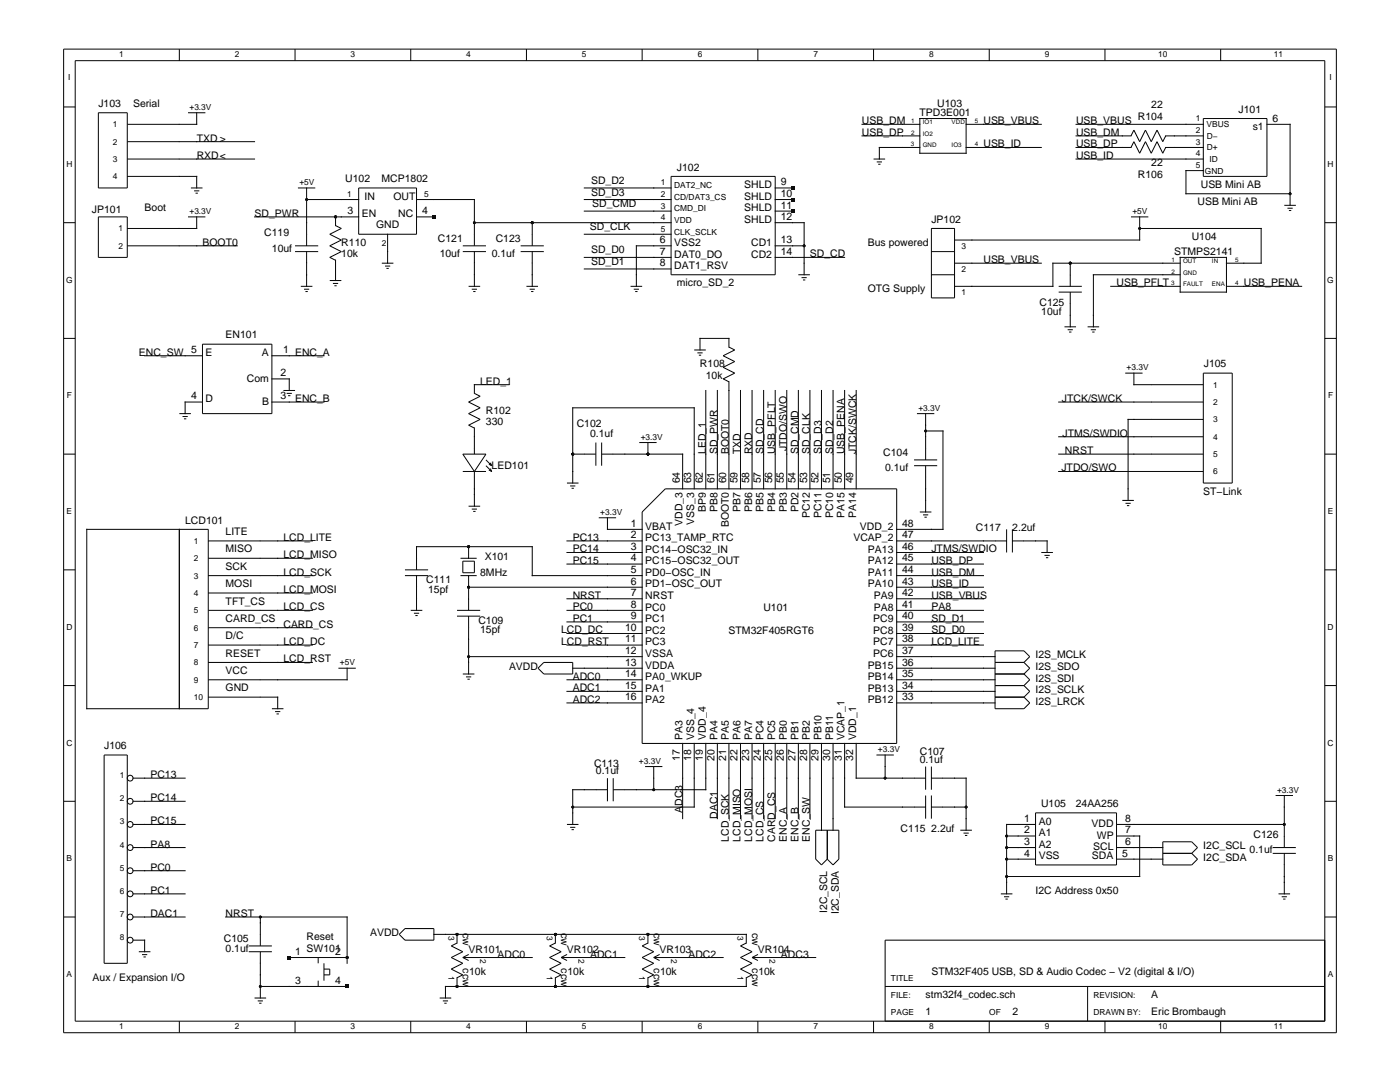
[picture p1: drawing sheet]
<svg xmlns="http://www.w3.org/2000/svg" width="279mm" height="216mm" viewBox="0 0 279 216" stroke-linecap="round" stroke-linejoin="round" font-family="sans-serif">
<g fill="none" stroke="#000" stroke-width=".2">
<path d="M12.7 9.8h254v196.3h-254zM15 12.1h249.4v191.7h-249.4zM35.8 9.8v2.3M58.9 9.8v2.3M82 9.8v2.3M105.1 9.8v2.3M128.2 9.8v2.3M151.2 9.8v2.3M174.3 9.8v2.3M197.4 9.8v2.3M220.5 9.8v2.3M243.6 9.8v2.3"/>
<path d="M12.7 21.3h2.3M19.6 22.5h5.8v15h-5.8zM25.4 28.3h25.4M25.4 31.7h25.4M25.4 35.2h13.9v2.3M37.5 22.5h3.5M38.1 37.5h2.3M38.7 38.1h1.1M39 38.5h.5M39.3 22.5v2.3h-13.9M59.5 37.5h3.4M61.2 39.8h10.4"/>
<path d="M61.2 37.5v11.6M71.6 37.5h11.5v9.2h-11.5zM83.1 39.8h11.6v9.3M116.6 37.5h17.3M116.6 39.8h17.3M133.9 35.2h20.8v19.6h-20.8zM154.7 37.5h3.5M154.7 39.8h3.5M172 24.8h11.6M172 27.1h11.6M174.3 31.7h2.3M175 32.3h1"/>
<path d="M175.3 32.8h.4M183.6 23.7h9.2v6.9h-9.2zM183.6 29.4h-8.1v2.3M192.8 24.8h15M192.8 29.4h15M214.7 24.8h25.4M214.7 27.1h11l.6-1.1 1.1 2.3 1.2-2.3 1.2 2.3 1.1-2.3 1.2 2.3 .5-1.2M214.7 29.4h11l.6-1.1 1.1 2.3 1.2-2.3 1.2 2.3 1.1-2.3 1.2 2.3 .5-1.2M214.7 31.7h25.4M232.6 27.1h7.5M232.6 29.4h7.5M240.1 34h-3.4v4.7h20.8"/>
<path d="M240.1 23.7h12.7v11.5h-12.7zM252.8 24.8h4.7v16.2M264.4 21.3h2.3M12.7 44.4h2.3M19.6 43.3h5.8v8.1h-5.8zM25.4 49.1h21.9M37.5 43.3h3.5M39.3 43.3v2.3h-13.9M50.8 43.3h20.8M58.9 49.1h4.6M58.9 50.2h4.6M60 57.1h2.3"/>
<path d="M60.7 57.7h1M61 58.2h.4M61.2 50.2v6.9M65.8 56h2.3M66.4 56.6h1.1M66.7 57h.5M67 43.3v1.7l1.1 .6-2.3 1.1 2.3 1.2-2.3 1.2 2.3 1.1-2.3 1.1 1.2 .6v4.1M76.2 52.5h2.3M76.8 53.1h1.1M77.1 53.6h.5M77.4 46.7v5.8M83.1 43.3h3.5"/>
<path d="M92.4 49.1h4.6M92.4 50.2h4.6M93.5 57.1h2.3M94.2 57.7h1M94.4 58.2h.5M94.7 44.4h39.2M94.7 50.2v6.9M103.9 49.1h4.6M103.9 50.2h4.6M105.1 57.1h2.3M105.7 57.7h1M106 58.2h.4"/>
<path d="M106.2 44.4v4.7M106.2 50.2v6.9M116.6 42.1h17.3M116.6 46.7h17.3M116.6 51.4h17.3M116.6 53.7h17.3M125.8 57.1h2.4M126.5 57.7h1M126.8 58.2h.4M133.9 49.1h-6.9v8M154.7 44.4h5.8v10.4M154.7 42.1h3.5"/>
<path d="M154.7 51.4h13.9M154.7 49.1h5.8M159.3 54.8h2.3M160 55.4h1M160.3 55.9h.4M185.9 45.6h4.6v13.8h-4.6zM185.9 54.8h4.6M185.9 50.2h4.6M190.5 52.5h17.3M211.3 57.1h4.6M211.3 58.3h4.6M213.6 52.5v4.6"/>
<path d="M213.6 58.3v6.9M221.7 57.1h13.8M225.7 43.3h3.5M227.4 45.6h24.3v6.9h-6.9M227.4 43.3v4.6h-36.9M235.5 51.4h9.3v6.9h-9.3zM235.5 52.5h-25.4v4.6h-19.6M235.5 54.8h-17.3v10.4M244.8 57.1h15M256.3 41h2.3M256.9 41.5h1.1M257.2 42h.5"/>
<path d="M264.4 44.4h2.3M12.7 67.5h2.3M28.9 71h11.5M40.4 68.7h13.9v13.8h-13.9zM54.3 71h10.4M54.3 75.6h3.4v2.3M56.6 77.9h2.3M57.2 78.5h1M57.5 79h.5M101.6 76.8h-6.9v1.7l1.1 .6-2.3 1.1 2.3 1.2-2.3 1.1 2.3 1.2-2.3 1.1M138.5 69.8h2.4M139.2 70.4h1"/>
<path d="M139.5 70.9h.4M139.7 69.8v-2.3h5.8v1.8l1.1 .5-2.3 1.2 2.3 1.1-2.3 1.2 2.3 1.2-2.3 1.1 1.2 .6M140.9 77.9v19.6M143.2 77.9v19.6M145.5 76.2v21.3M147.8 77.9v19.6M150.1 77.9v19.6M152.4 77.9v19.6M154.7 77.9v19.6M157 77.9v19.6M159.3 77.9v19.6M161.6 77.9v19.6"/>
<path d="M163.9 77.9v19.6M166.3 77.9v19.6M168.6 77.9v19.6M170.9 77.9v19.6M212.4 65.2h2.3M213.1 65.8h1M213.4 66.3h.4M217.1 65.2h2.3M217.7 65.8h1M218 66.3h.4M224.6 74.5h3.4M226.3 74.5v2.3h13.8"/>
<path d="M240.1 74.5h5.8v21.9h-5.8zM264.4 67.5h2.3M12.7 90.6h2.3M35.8 82.5h2.3M36.4 83.1h1.1M36.7 83.6h.5M40.4 80.2h-3.5v2.3M54.3 80.2h10.4M92.4 90.6h4.6l-2.3 3.5zM92.4 94.1h4.6M93.5 84.8l1.2 .6v5.2M94.7 94.1v6.9"/>
<path d="M97 91.8l1.1 1.1M97 92.9l1.1 1.2M97.6 93.8l.5 .3M97.6 92.6l.5 .3M97.8 93.5l.3 .6M97.8 92.3l.3 .6M113.1 96.4h2.4M113.8 97h1M114.1 97.4h.4M114.3 90.6h4.6M114.3 96.4v-15h24.2v16.1M118.9 88.3v4.6"/>
<path d="M120.1 90.6h16.1v6.9M120.1 88.3v4.6M127.6 88.3h3.4M129.3 88.3v2.3M132.8 97.5h46.2v50.8h-50.8v-46.1zM182.4 91.8h4.6M182.4 92.9h4.6M183 82.5h3.5M184.7 82.5v9.3M184.7 92.9v9.3M184.7 86h3.5v19.6h-9.2M211.3 90.6h28.8"/>
<path d="M211.3 94.1h28.8M211.3 87.2h28.8M211.3 80.2h28.8M224 99.9h2.3M240.1 83.7h-15v16.2M264.4 90.6h2.3M12.7 113.7h2.3M17.3 105.6h24.3v35.8h-24.3zM35.8 105.6v35.8M41.6 114.9h20.7M41.6 111.4h20.7M41.6 107.9h20.7"/>
<path d="M41.6 118.3h20.7M80.8 113.7h4.6M80.8 114.9h4.6M83.1 113.7v-4.6h23.1v5.8h22M83.1 114.9v6.9M91.9 114.9h3.2M91.9 111.4h3.2M92.4 112h2.3v2.3h-2.3zM93.5 109.1v2.3M93.5 114.9v6.9M93.5 117.2h34.7M93.5 101h2.3"/>
<path d="M94.2 101.6h1M94.4 102h.5M113.1 119.5h15.1M113.1 107.9h15.1M113.1 112.6h15.1M113.1 110.2h15.1M119.5 103.3h3.5M121.2 103.3v2.3h7M179 114.9h17.3M179 117.2h17.3M179 119.5h17.3M179 107.9h21.9"/>
<path d="M179 112.6h17.3M179 110.2h17.3M183.6 102.2h2.3M184.2 102.7h1M184.5 103.2h.5M200.9 105.6v4.6M202 107.9h7v2.3M202 105.6v4.6M207.8 110.2h2.3M208.5 110.8h1M208.7 111.3h.5M224.6 100.4h1.1"/>
<path d="M224.9 100.9h.5M264.4 113.7h2.3M12.7 136.8h2.3M41.6 121.8h20.7M41.6 128.7h20.7M41.6 125.3h20.7M41.6 132.2h20.7M41.6 139.1h13.8v2.3M67.5 133.3h3.5M69.3 133.3v2.3h-27.7M82 121.8h2.3M82.6 122.4h1"/>
<path d="M82.9 122.8h.5M91.2 122.9h4.6M91.2 121.8h4.6M92.4 134.5h2.3M93 135.1h1M93.3 135.5h.4M93.5 122.9v11.6M93.5 131h34.7M107.4 133.3l1.1-1.1h5.8v2.3h-5.8zM113.1 121.8h15.1M113.1 138h15.1M113.1 135.6h15.1"/>
<path d="M113.1 128.7h15.1M113.1 124.1h15.1M113.1 126.4h15.1M114.3 133.3h13.9M179 121.8h17.3M179 133.3h19.6M179 138h19.6M179 131h19.6M179 135.6h19.6M179 128.7h17.3M179 124.1h17.3M179 126.4h17.3"/>
<path d="M198.6 136.8h5.8M198.6 134.5h5.8M198.6 132.2h5.8M198.6 139.1h5.8M204.4 132.2l1.1-1.2-1.1-1.1h-5.8v11.5h5.8l1.1-1.1-1.1-1.2M204.4 136.8l1.1 1.2-1.1 1.1M204.4 132.2l1.1 1.1-1.1 1.2M204.4 134.5l1.1 1.1-1.1 1.2M264.4 136.8h2.3M12.7 159.9h2.3M20.8 150.7h4.6v41.5h-4.6zM26.6 159.9h10.3"/>
<path d="M26.6 155.3h10.3M54.3 141.4h2.3M54.9 142h1M55.2 142.5h.4M113.1 140.3h15.1M121.2 157.6h-6.9v6.9M121.2 155.3v4.6M122.4 155.3v4.6M128.7 153h3.5M130.5 153v4.6M136.2 148.3v15.1M138.5 148.3v12.7h-24.2"/>
<path d="M140.9 148.3v9.3h-18.5M143.2 148.3v15.1M145.5 148.3v15.1M147.8 148.3v15.1M150.1 148.3v15.1M152.4 148.3v15.1M154.7 148.3v15.1M157 148.3v15.1M159.3 148.3v15.1M161.6 148.3v15.1M163.9 148.3v17.4M166.3 148.3v17.4"/>
<path d="M168.6 148.3v12.7h16.1M170.9 148.3v7h13.8M174.9 150.7h3.5M176.6 150.7v4.6M179 140.3h19.6M184.7 153v4.6M184.7 158.7v4.7M185.9 155.3h6.9v10.4M185.9 153v4.6M185.9 158.7v4.7M254.6 158.7h3.4M256.3 158.7v10.4"/>
<path d="M264.4 159.9h2.3M26.6 164.5h10.3M26.6 173.7h10.3M26.6 178.4h10.3M26.6 169.1h10.3M113.1 164.5h2.4M113.8 165.1h1M114.1 165.5h.4M162.8 165.7h4.6v5.7l-1.1 1.2-1.2-1.2-1.2 1.2-1.1-1.2zM165.1 165.7v5.7M185.9 161h6.9M191.7 165.7h2.3"/>
<path d="M192.3 166.2h1M192.6 166.7h.4M199.7 178.4h2.3M200.4 178.9h1M200.7 179.4h.4M200.9 166.8h5.8M200.9 169.1h5.8M200.9 171.4h5.8M206.7 164.5h-5.8v13.9M206.7 162.2h16.1v10.4h-16.1zM222.8 164.5h33.5M222.8 166.8h4.6v8.1h-26.5"/>
<path d="M222.8 169.1h9.3M222.8 171.4h9.3M232.1 168h5.7l1.2 1.1-1.2 1.2 1.2 1.1-1.2 1.2h-5.7zM232.1 170.3h5.7M254 169.1h4.6M254 170.3h4.6M255.2 178.4h2.3M255.8 178.9h1M256.1 179.4h.4M256.3 170.3v8.1M12.7 183h2.3M26.6 187.6h2.3v2.3"/>
<path d="M26.6 183h10.3M27.7 189.9h2.3M28.3 190.5h1.1M28.6 190.9h.5M45 183h24.3v9.2M49.6 189.9h4.7M49.6 188.8h4.7M50.8 199.1h2.3M51.4 199.7h1.1M52 196.8h17.3M52 183v5.8M52 189.9v9.2"/>
<path d="M57.7 191.1h11.6M63.5 191.1v1.1M63.5 195.7v1.1M64.7 192.2v3.5M64.7 193.4h1.1v1.1h-1.1M79.7 186.4l1.1-1.1h5.8v2.3h-5.8zM86.6 186.4h62.3v1.8l-1.1 .6 2.3 1.1-2.3 1.2 2.3 1.1-2.3 1.2 2.3 1.1-1.2 .6v1.7h-60v2.3M87.7 199.1h2.4M88.4 199.7h1M91.2 186.4v1.8l-1.1 .6 2.3 1.1-2.3 1.2 2.3 1.1-2.3 1.2 2.3 1.1-1.2 .6v1.7M92.4 191.1h13.8M92.4 191.1l1.1 .6"/>
<path d="M93.5 190.4l-1.1 .6M110.8 186.4v1.8l-1.1 .6 2.3 1.1-2.3 1.2 2.3 1.1-2.3 1.2 2.3 1.1-1.2 .6v1.7M112 191.1h12.7M112 191.1l1.2 .6M113.2 190.4l-1.2 .6M129.3 186.4v1.8l-1.1 .6 2.3 1.1-2.3 1.2 2.3 1.1-2.3 1.2 2.3 1.1-1.2 .6v1.7M130.5 191.1h13.8M130.5 191.1l1.1 .6M131.6 190.4l-1.1 .6M150.1 191.1h12.7M150.1 191.1l1.2 .6M151.3 190.4l-1.2 .6"/>
<path d="M176.6 196.8h87.8M217.1 196.8v7M264.4 187.6h-87.8v16.2M264.4 183h2.3M35.8 203.8v2.3M51.7 200.2h.5M58.9 203.8v2.3M82 203.8v2.3M88.7 200.2h.4M105.1 203.8v2.3M128.2 203.8v2.3M151.2 203.8v2.3"/>
<path d="M174.3 203.8v2.3M197.4 203.8v2.3M220.5 203.8v2.3M243.6 203.8v2.3"/>
<circle cx="26" cy="155.3" r=".58"/>
<circle cx="26" cy="159.9" r=".58"/>
<circle cx="26" cy="178.4" r=".58"/>
<circle cx="26" cy="173.7" r=".58"/>
<circle cx="26" cy="169.1" r=".58"/>
<circle cx="26" cy="164.5" r=".58"/>
<circle cx="26" cy="183" r=".58"/>
<circle cx="26" cy="187.6" r=".58"/>
</g>
<g fill="#000">
<path d="M157.8 37.2h.7v.7h-.7zM157.8 39.5h.7v.7h-.7zM86.2 42.9h.7v.7h-.7zM157.8 41.8h.7v.7h-.7zM57.4 190.7h.7v.7h-.7zM68.9 196.5h.7v.7h-.7z"/>
<circle cx="61.2" cy="39.8" r=".29"/>
<circle cx="257.5" cy="38.7" r=".29"/>
<circle cx="67" cy="43.3" r=".29"/>
<circle cx="94.7" cy="44.4" r=".29"/>
<circle cx="106.2" cy="44.4" r=".29"/>
<circle cx="160.5" cy="49.1" r=".29"/>
<circle cx="213.6" cy="52.5" r=".29"/>
<circle cx="227.4" cy="45.6" r=".29"/>
<circle cx="114.3" cy="90.6" r=".29"/>
<circle cx="129.3" cy="90.6" r=".29"/>
<circle cx="184.7" cy="86" r=".29"/>
<circle cx="93.5" cy="117.2" r=".29"/>
<circle cx="93.5" cy="109.1" r=".29"/>
<circle cx="93.5" cy="131" r=".29"/>
<circle cx="130.5" cy="157.6" r=".29"/>
<circle cx="176.6" cy="155.3" r=".29"/>
<circle cx="114.3" cy="161" r=".29"/>
<circle cx="192.8" cy="161" r=".29"/>
<circle cx="200.9" cy="171.4" r=".29"/>
<circle cx="200.9" cy="174.9" r=".29"/>
<circle cx="200.9" cy="166.8" r=".29"/>
<circle cx="200.9" cy="169.1" r=".29"/>
<circle cx="256.3" cy="164.5" r=".29"/>
<circle cx="52" cy="183" r=".29"/>
<circle cx="52" cy="196.8" r=".29"/>
<circle cx="69.3" cy="191.1" r=".29"/>
<circle cx="91.2" cy="196.8" r=".29"/>
<circle cx="91.2" cy="186.4" r=".29"/>
<circle cx="110.8" cy="196.8" r=".29"/>
<circle cx="110.8" cy="186.4" r=".29"/>
<circle cx="129.3" cy="196.8" r=".29"/>
<circle cx="129.3" cy="186.4" r=".29"/>
</g>
<g font-size="2.1">
<text x="19.6" y="21.3">J103</text>
<text x="26.6" y="21.3">Serial</text>
<text x="183.5" y="23.1">TPD3E001</text>
<text x="187" y="21.3">U103</text>
<text x="227.1" y="24">R104</text>
<text x="229.7" y="21.6">22</text>
<text x="247.2" y="22.5">J101</text>
<text x="39.3" y="28.3">TXD &gt;</text>
<text x="172" y="24.8">USB_DM</text>
<text x="172" y="27.1">USB_DP</text>
<text x="196.3" y="24.8">USB_VBUS</text>
<text x="196.3" y="29.4">USB_ID</text>
<text x="214.7" y="24.8">USB_VBUS</text>
<text x="214.7" y="27.1">USB_DM</text>
<text x="214.7" y="29.4">USB_DP</text>
<text x="250" y="26">s1</text>
<text x="253.9" y="24.3">6</text>
<text x="39.3" y="31.7">RXD&lt;</text>
<text x="135.1" y="34">J102</text>
<text x="214.7" y="31.7">USB_ID</text>
<text x="227.1" y="35.5">R106</text>
<text x="229.7" y="33.2">22</text>
<text x="68.9" y="36.4">U102</text>
<text x="72.7" y="39.8">IN</text>
<text x="76.1" y="36.4">MCP1802</text>
<text x="78.5" y="39.8">OUT</text>
<text x="118" y="39">SD_D3</text>
<text x="118" y="36.7">SD_D2</text>
<text x="118.2" y="41.3">SD_CMD</text>
<text x="148.5" y="37.6">SHLD</text>
<text x="148.5" y="39.9">SHLD</text>
<text x="155.8" y="37">9</text>
<text x="155.8" y="39.3">10</text>
<text x="155.8" y="41.6">11</text>
<text x="239" y="41">USB Mini AB</text>
<text x="239.6" y="37.5">USB Mini AB</text>
<text x="18.3" y="42.5">JP101</text>
<text x="28.9" y="42.1">Boot</text>
<text x="50.8" y="43.3">SD_PWR</text>
<text x="52.7" y="47.1">C119</text>
<text x="69.3" y="42.8">3</text>
<text x="72.2" y="43.3">EN</text>
<text x="75" y="45.6">GND</text>
<text x="79.5" y="43.3">NC</text>
<text x="84.2" y="42.8">4</text>
<text x="117.7" y="46">SD_CLK</text>
<text x="148.5" y="42.2">SHLD</text>
<text x="148.5" y="44.5">SHLD</text>
<text x="155.8" y="43.9">12</text>
<text x="185.9" y="44.4">JP102</text>
<text x="237.8" y="47.9">U104</text>
<text x="40.4" y="49.1">BOOT0</text>
<text x="54.3" y="50.2">10uf</text>
<text x="68.1" y="51.4">10k</text>
<text x="68.1" y="49.1">R110</text>
<text x="87.4" y="48.3">C121</text>
<text x="87.7" y="51.4">10uf</text>
<text x="98.1" y="51.4">0.1uf</text>
<text x="98.9" y="48.3">C123</text>
<text x="118" y="50.6">SD_D0</text>
<text x="118" y="52.9">SD_D1</text>
<text x="131.7" y="48.5">6</text>
<text x="131.7" y="50.8">7</text>
<text x="131.7" y="53.2">8</text>
<text x="134.6" y="49.1">VSS2</text>
<text x="134.6" y="51.4">DAT0_DO</text>
<text x="134.6" y="53.7">DAT1_RSV</text>
<text x="149.9" y="49.1">CD1</text>
<text x="149.9" y="51.4">CD2</text>
<text x="155.8" y="48.5">13</text>
<text x="155.8" y="50.8">14</text>
<text x="161.6" y="51.4">SD_CD</text>
<text x="173.2" y="49.1">Bus powered</text>
<text x="196.3" y="52.5">USB_VBUS</text>
<text x="234.3" y="50.8">STMPS2141</text>
<text x="135.1" y="57.1">micro_SD_2</text>
<text x="173.2" y="58.3">OTG Supply</text>
<text x="222.8" y="57.1">USB_PFLT</text>
<text x="248.2" y="57.1">USB_PENA</text>
<text x="207.5" y="61">C125</text>
<text x="207.8" y="62.9">10uf</text>
<text x="27.7" y="71">ENC_SW</text>
<text x="38.2" y="70.5">5</text>
<text x="41" y="71">E</text>
<text x="45" y="67.5">EN101</text>
<text x="52.2" y="71">A</text>
<text x="56.5" y="70.5">1 ENC_A</text>
<text x="49.3" y="76.2">Com</text>
<text x="56" y="75">2</text>
<text x="95.8" y="76.8">LED_1</text>
<text x="139.7" y="73.3">R108</text>
<text x="140.9" y="75.6">10k</text>
<text x="240.2" y="73.3">J105</text>
<text x="38.2" y="79.7">4</text>
<text x="41" y="80.3">D</text>
<text x="52.3" y="80.8">B</text>
<text x="56" y="79.6">3</text>
<text x="58.9" y="80.2">ENC_B</text>
<text x="97" y="82.5">R102</text>
<text x="211.9" y="80.2">JTCK/SWCK</text>
<text x="97" y="84.8">330</text>
<text x="115.1" y="85.2">C102</text>
<text x="117.8" y="87.2">0.1uf</text>
<text x="212" y="87.2">JTMS/SWDIO</text>
<text x="98.1" y="93.5">LED101</text>
<text x="140.9" y="90.6" transform="rotate(-90 140.9 90.6)">LED_1</text>
<text x="143.2" y="90.6" transform="rotate(-90 143.2 90.6)">SD_PWR</text>
<text x="145.5" y="90.6" transform="rotate(-90 145.5 90.6)">BOOT0</text>
<text x="147.8" y="90.6" transform="rotate(-90 147.8 90.6)">TXD</text>
<text x="150.1" y="90.6" transform="rotate(-90 150.1 90.6)">RXD</text>
<text x="152.4" y="90.6" transform="rotate(-90 152.4 90.6)">SD_CD</text>
<text x="154.7" y="90.6" transform="rotate(-90 154.7 90.6)">USB_PFLT</text>
<text x="157" y="90.1" transform="rotate(-90 157 90.1)">JTDO/SWO</text>
<text x="159.3" y="90.6" transform="rotate(-90 159.3 90.6)">SD_CMD</text>
<text x="161.6" y="90.6" transform="rotate(-90 161.6 90.6)">SD_CLK</text>
<text x="163.9" y="90.6" transform="rotate(-90 163.9 90.6)">SD_D3</text>
<text x="166.3" y="90.6" transform="rotate(-90 166.3 90.6)">SD_D2</text>
<text x="168.6" y="90.6" transform="rotate(-90 168.6 90.6)">USB_PENA</text>
<text x="170.9" y="90.6" transform="rotate(-90 170.9 90.6)">JTCK/SWCK</text>
<text x="176.3" y="91">C104</text>
<text x="176.6" y="94.1">0.1uf</text>
<text x="211.8" y="94.1">JTDO/SWO</text>
<text x="212.5" y="90.6">NRST</text>
<text x="135.7" y="96.4" transform="rotate(-90 135.7 96.4)">64</text>
<text x="138" y="96.4" transform="rotate(-90 138 96.4)">63</text>
<text x="140.3" y="96.4" transform="rotate(-90 140.3 96.4)">62</text>
<text x="142.6" y="96.4" transform="rotate(-90 142.6 96.4)">61</text>
<text x="144.9" y="96.4" transform="rotate(-90 144.9 96.4)">60</text>
<text x="147.2" y="96.4" transform="rotate(-90 147.2 96.4)">59</text>
<text x="149.5" y="96.4" transform="rotate(-90 149.5 96.4)">58</text>
<text x="151.8" y="96.4" transform="rotate(-90 151.8 96.4)">57</text>
<text x="154.1" y="96.4" transform="rotate(-90 154.1 96.4)">56</text>
<text x="156.4" y="96.4" transform="rotate(-90 156.4 96.4)">55</text>
<text x="158.7" y="96.4" transform="rotate(-90 158.7 96.4)">54</text>
<text x="161.1" y="96.4" transform="rotate(-90 161.1 96.4)">53</text>
<text x="163.4" y="96.4" transform="rotate(-90 163.4 96.4)">52</text>
<text x="165.7" y="96.4" transform="rotate(-90 165.7 96.4)">51</text>
<text x="168" y="96.4" transform="rotate(-90 168 96.4)">50</text>
<text x="170.3" y="96.4" transform="rotate(-90 170.3 96.4)">49</text>
<text x="240.1" y="98.7">ST−Link</text>
<text x="36.9" y="104.5">LCD101</text>
<text x="45" y="106.8">LITE</text>
<text x="56.6" y="107.9">LCD_LITE</text>
<text x="114.3" y="107.9">PC13</text>
<text x="125.9" y="105.1">1</text>
<text x="125.9" y="107.4">2</text>
<text x="128.8" y="105.7">VBAT</text>
<text x="128.8" y="108">PC13_TAMP_RTC</text>
<text x="136.2" y="104.9" transform="rotate(-90 136.2 104.9)">VDD_3</text>
<text x="138.5" y="104.7" transform="rotate(-90 138.5 104.7)">VSS_3</text>
<text x="140.9" y="102.1" transform="rotate(-90 140.9 102.1)">BP9</text>
<text x="143.2" y="102.1" transform="rotate(-90 143.2 102.1)">PB8</text>
<text x="145.5" y="105.2" transform="rotate(-90 145.5 105.2)">BOOT0</text>
<text x="147.8" y="102.1" transform="rotate(-90 147.8 102.1)">PB7</text>
<text x="150.1" y="102.1" transform="rotate(-90 150.1 102.1)">PB6</text>
<text x="152.4" y="102.1" transform="rotate(-90 152.4 102.1)">PB5</text>
<text x="154.7" y="102.1" transform="rotate(-90 154.7 102.1)">PB4</text>
<text x="157" y="102.1" transform="rotate(-90 157 102.1)">PB3</text>
<text x="159.3" y="102.2" transform="rotate(-90 159.3 102.2)">PD2</text>
<text x="161.6" y="103.4" transform="rotate(-90 161.6 103.4)">PC12</text>
<text x="163.9" y="103.4" transform="rotate(-90 163.9 103.4)">PC11</text>
<text x="166.3" y="103.4" transform="rotate(-90 166.3 103.4)">PC10</text>
<text x="168.6" y="103.3" transform="rotate(-90 168.6 103.3)">PA15</text>
<text x="170.3" y="108">VCAP_2</text>
<text x="170.9" y="103.3" transform="rotate(-90 170.9 103.3)">PA14</text>
<text x="171.6" y="105.7">VDD_2</text>
<text x="180.1" y="105.1">48</text>
<text x="180.1" y="107.4">47</text>
<text x="194.8" y="106">C117</text>
<text x="202" y="106">2.2uf</text>
<text x="45" y="110.2">MISO</text>
<text x="45" y="113.7">SCK</text>
<text x="56.6" y="111.4">LCD_MISO</text>
<text x="96.7" y="111.7">X101</text>
<text x="114.3" y="112.6">PC15</text>
<text x="114.3" y="110.2">PC14</text>
<text x="125.9" y="109.7">3</text>
<text x="125.9" y="112">4</text>
<text x="128.8" y="110.3">PC14−OSC32_IN</text>
<text x="128.8" y="112.6">PC15−OSC32_OUT</text>
<text x="173.2" y="112.6">PA12</text>
<text x="173.2" y="110.3">PA13</text>
<text x="180.1" y="112">45</text>
<text x="180.1" y="109.7">46</text>
<text x="185.9" y="112.6">USB_DP</text>
<text x="185.9" y="110.2">JTMS/SWDIO</text>
<text x="45" y="117.2">MOSI</text>
<text x="56.6" y="114.9">LCD_SCK</text>
<text x="56.6" y="118.3">LCD_MOSI</text>
<text x="85.1" y="116.4">C111</text>
<text x="85.4" y="118.3">15pf</text>
<text x="95.8" y="114.9">8MHz</text>
<text x="114.3" y="119.5">NRST</text>
<text x="125.9" y="114.3">5</text>
<text x="125.9" y="116.7">6</text>
<text x="125.9" y="119">7</text>
<text x="128.8" y="114.9">PD0−OSC_IN</text>
<text x="128.8" y="117.2">PD1−OSC_OUT</text>
<text x="128.8" y="119.5">NRST</text>
<text x="173.2" y="117.2">PA10</text>
<text x="173.2" y="114.9">PA11</text>
<text x="174.4" y="119.5">PA9</text>
<text x="180.1" y="119">42</text>
<text x="180.1" y="116.7">43</text>
<text x="180.1" y="114.3">44</text>
<text x="185.9" y="114.9">USB_DM</text>
<text x="185.9" y="119.5">USB_VBUS</text>
<text x="185.9" y="117.2">USB_ID</text>
<text x="45" y="120.6">TFT_CS</text>
<text x="45" y="124.1">CARD_CS</text>
<text x="56.6" y="121.8">LCD_CS</text>
<text x="56.6" y="125.3">CARD_CS</text>
<text x="95.5" y="124.5">C109</text>
<text x="114.3" y="121.8">PC0</text>
<text x="114.3" y="124.1">PC1</text>
<text x="124.7" y="125.9">10</text>
<text x="125.9" y="121.3">8</text>
<text x="125.9" y="123.6">9</text>
<text x="128.8" y="121.8">PC0</text>
<text x="128.8" y="124.2">PC1</text>
<text x="152.3" y="121.8">U101</text>
<text x="174.3" y="124.2">PC9</text>
<text x="174.4" y="121.8">PA8</text>
<text x="180.1" y="121.3">41</text>
<text x="180.1" y="125.9">39</text>
<text x="180.1" y="123.6">40</text>
<text x="185.9" y="124.1">SD_D1</text>
<text x="185.9" y="121.8">PA8</text>
<text x="45" y="127.6">D/C</text>
<text x="45" y="131">RESET</text>
<text x="56.6" y="128.7">LCD_DC</text>
<text x="95.8" y="126.4">15pf</text>
<text x="112" y="126.4">LCD_DC</text>
<text x="112" y="128.7">LCD_RST</text>
<text x="124.7" y="128.2">11</text>
<text x="124.7" y="130.5">12</text>
<text x="128.8" y="128.8">PC3</text>
<text x="128.8" y="131.1">VSSA</text>
<text x="128.8" y="126.5">PC2</text>
<text x="145.4" y="126.5">STM32F405RGT6</text>
<text x="174.3" y="126.5">PC8</text>
<text x="174.3" y="131.1">PC6</text>
<text x="174.3" y="128.8">PC7</text>
<text x="180.1" y="130.5">37</text>
<text x="180.1" y="128.2">38</text>
<text x="185.9" y="126.4">SD_D0</text>
<text x="185.9" y="128.7">LCD_LITE</text>
<text x="206.7" y="131.4">I2S_MCLK</text>
<text x="45" y="134.5">VCC</text>
<text x="45" y="138">GND</text>
<text x="56.6" y="132.2">LCD_RST</text>
<text x="101.6" y="133.7">AVDD</text>
<text x="114.3" y="135.6">ADC0</text>
<text x="114.3" y="138">ADC1</text>
<text x="124.7" y="132.8">13</text>
<text x="124.7" y="135.1">14</text>
<text x="124.7" y="137.4">15</text>
<text x="128.8" y="133.4">VDDA</text>
<text x="128.8" y="135.7">PA0_WKUP</text>
<text x="173.2" y="135.7">PB14</text>
<text x="173.2" y="133.4">PB15</text>
<text x="180.1" y="137.4">34</text>
<text x="180.1" y="135.1">35</text>
<text x="180.1" y="132.8">36</text>
<text x="206.7" y="133.7">I2S_SDO</text>
<text x="206.7" y="136">I2S_SDI</text>
<text x="114.3" y="140.3">ADC2</text>
<text x="124.7" y="139.7">16</text>
<text x="128.8" y="138">PA1</text>
<text x="128.8" y="140.3">PA2</text>
<text x="173.2" y="140.3">PB12</text>
<text x="173.2" y="138">PB13</text>
<text x="180.1" y="139.7">33</text>
<text x="206.7" y="138.3">I2S_SCLK</text>
<text x="206.7" y="140.6">I2S_LRCK</text>
<text x="20.8" y="149.5">J106</text>
<text x="136.2" y="147.7" transform="rotate(-90 136.2 147.7)">PA3</text>
<text x="138.5" y="147.7" transform="rotate(-90 138.5 147.7)">VSS_4</text>
<text x="140.9" y="147.7" transform="rotate(-90 140.9 147.7)">VDD_4</text>
<text x="143.2" y="147.7" transform="rotate(-90 143.2 147.7)">PA4</text>
<text x="145.5" y="147.7" transform="rotate(-90 145.5 147.7)">PA5</text>
<text x="147.8" y="147.7" transform="rotate(-90 147.8 147.7)">PA6</text>
<text x="150.1" y="147.7" transform="rotate(-90 150.1 147.7)">PA7</text>
<text x="152.4" y="147.7" transform="rotate(-90 152.4 147.7)">PC4</text>
<text x="154.7" y="147.7" transform="rotate(-90 154.7 147.7)">PC5</text>
<text x="157" y="147.7" transform="rotate(-90 157 147.7)">PB0</text>
<text x="159.3" y="147.7" transform="rotate(-90 159.3 147.7)">PB1</text>
<text x="161.6" y="147.7" transform="rotate(-90 161.6 147.7)">PB2</text>
<text x="163.9" y="147.7" transform="rotate(-90 163.9 147.7)">PB10</text>
<text x="166.3" y="147.7" transform="rotate(-90 166.3 147.7)">PB11</text>
<text x="168.6" y="147.7" transform="rotate(-90 168.6 147.7)">VCAP_1</text>
<text x="170.9" y="147.7" transform="rotate(-90 170.9 147.7)">VDD_1</text>
<text x="30" y="155.3">PC13</text>
<text x="118.6" y="153">C113</text>
<text x="118.9" y="154.5">0.1uf</text>
<text x="135.7" y="151.8" transform="rotate(-90 135.7 151.8)">17</text>
<text x="138" y="151.8" transform="rotate(-90 138 151.8)">18</text>
<text x="140.3" y="151.8" transform="rotate(-90 140.3 151.8)">19</text>
<text x="142.6" y="151.8" transform="rotate(-90 142.6 151.8)">20</text>
<text x="144.9" y="151.8" transform="rotate(-90 144.9 151.8)">21</text>
<text x="147.2" y="151.8" transform="rotate(-90 147.2 151.8)">22</text>
<text x="149.5" y="151.8" transform="rotate(-90 149.5 151.8)">23</text>
<text x="151.8" y="151.8" transform="rotate(-90 151.8 151.8)">24</text>
<text x="154.1" y="151.8" transform="rotate(-90 154.1 151.8)">25</text>
<text x="156.4" y="151.8" transform="rotate(-90 156.4 151.8)">26</text>
<text x="158.7" y="151.8" transform="rotate(-90 158.7 151.8)">27</text>
<text x="161.1" y="151.8" transform="rotate(-90 161.1 151.8)">28</text>
<text x="163.4" y="151.8" transform="rotate(-90 163.4 151.8)">29</text>
<text x="165.7" y="151.8" transform="rotate(-90 165.7 151.8)">30</text>
<text x="168" y="151.8" transform="rotate(-90 168 151.8)">31</text>
<text x="170.3" y="151.8" transform="rotate(-90 170.3 151.8)">32</text>
<text x="183.6" y="152.2">0.1uf</text>
<text x="183.6" y="150.7">C107</text>
<text x="30" y="159.9">PC14</text>
<text x="207.8" y="161">U105</text>
<text x="214.7" y="161">24AA256</text>
<text x="30" y="164.5">PC15</text>
<text x="136.2" y="162.2" transform="rotate(-90 136.2 162.2)">ADC3</text>
<text x="143.2" y="163.4" transform="rotate(-90 143.2 163.4)">DAC1</text>
<text x="145.5" y="168" transform="rotate(-90 145.5 168)">LCD_SCK</text>
<text x="147.8" y="168" transform="rotate(-90 147.8 168)">LCD_MISO</text>
<text x="150.1" y="168" transform="rotate(-90 150.1 168)">LCD_MOSI</text>
<text x="152.4" y="168" transform="rotate(-90 152.4 168)">LCD_CS</text>
<text x="154.7" y="168" transform="rotate(-90 154.7 168)">CARD_CS</text>
<text x="157" y="168" transform="rotate(-90 157 168)">ENC_A</text>
<text x="159.3" y="168" transform="rotate(-90 159.3 168)">ENC_B</text>
<text x="161.6" y="168" transform="rotate(-90 161.6 168)">ENC_SW</text>
<text x="179.7" y="166">C115</text>
<text x="185.9" y="166">2.2uf</text>
<text x="204.4" y="164">1</text>
<text x="204.4" y="166.3">2</text>
<text x="207.3" y="164.6">A0</text>
<text x="207.3" y="166.9">A1</text>
<text x="217.8" y="165.1">VDD</text>
<text x="218.9" y="167.4">WP</text>
<text x="224.6" y="163.9">8</text>
<text x="224.6" y="166.2">7</text>
<text x="250.2" y="167.2">C126</text>
<text x="30" y="173.7">PC0</text>
<text x="30" y="169.1">PA8</text>
<text x="204.4" y="168.6">3</text>
<text x="204.4" y="170.9">4</text>
<text x="207.3" y="169.2">A2</text>
<text x="207.3" y="171.5">VSS</text>
<text x="217.9" y="171.5">SDA</text>
<text x="218.2" y="169.7">SCL</text>
<text x="223.9" y="170.9">5</text>
<text x="224.6" y="168.5">6</text>
<text x="240.1" y="169.5">I2C_SCL</text>
<text x="240.1" y="171.8">I2C_SDA</text>
<text x="249.4" y="170.3">0.1uf</text>
<text x="30" y="178.4">PC1</text>
<text x="206.7" y="178.4">I2C Address 0x50</text>
<text x="30" y="183">DAC1</text>
<text x="45" y="183">NRST</text>
<text x="165.1" y="182.2" transform="rotate(-90 165.1 182.2)">I2C_SCL</text>
<text x="167.4" y="182.4" transform="rotate(-90 167.4 182.4)">I2C_SDA</text>
<text x="44.7" y="188">C105</text>
<text x="45" y="189.9">0.1uf</text>
<text x="58.9" y="190.5">1</text>
<text x="61.2" y="189.9">SW101</text>
<text x="61.2" y="187.6">Reset</text>
<text x="66.9" y="190.5">2</text>
<text x="73.9" y="186.8">AVDD</text>
<text x="92.4" y="186.2" transform="rotate(90 92.4 186.2)">cw</text>
<text x="93.5" y="190.2">VR101</text>
<text x="99.3" y="191.1">ADC0</text>
<text x="112" y="186.2" transform="rotate(90 112 186.2)">cw</text>
<text x="113.1" y="190.2">VR102</text>
<text x="117.8" y="191.1">ADC1</text>
<text x="130.5" y="186.2" transform="rotate(90 130.5 186.2)">cw</text>
<text x="131.6" y="190.2">VR103</text>
<text x="137.4" y="191.1">ADC2</text>
<text x="150.1" y="186.2" transform="rotate(90 150.1 186.2)">cw</text>
<text x="151.2" y="190.2">VR104</text>
<text x="155.9" y="191.1">ADC3</text>
<text x="18.5" y="195.7">Aux / Expansion I/O</text>
<text x="58.9" y="196.3">3</text>
<text x="66.9" y="196.3">4</text>
<text x="92.4" y="193.2" transform="rotate(90 92.4 193.2)">ccw</text>
<text x="93.6" y="194.5">10k</text>
<text x="112" y="193.2" transform="rotate(90 112 193.2)">ccw</text>
<text x="113.2" y="194.5">10k</text>
<text x="130.5" y="193.2" transform="rotate(90 130.5 193.2)">ccw</text>
<text x="131.7" y="194.5">10k</text>
<text x="150.1" y="193.2" transform="rotate(90 150.1 193.2)">ccw</text>
<text x="151.3" y="194.5">10k</text>
<text x="185.9" y="194.5">STM32F405 USB, SD &amp; Audio Codec − V2 (digital &amp; I/O)</text>
<text x="184.7" y="202.6">1</text>
<text x="184.7" y="199.1">stm32f4_codec.sch</text>
<text x="202" y="202.6">2</text>
<text x="229.8" y="199.1">A</text>
<text x="229.8" y="202.6">Eric Brombaugh</text>
</g>
<g font-size="1.7">
<text x="23.8" y="11.4">1</text>
<text x="46.9" y="11.4">2</text>
<text x="70" y="11.4">3</text>
<text x="93.1" y="11.4">4</text>
<text x="116.1" y="11.4">5</text>
<text x="139.2" y="11.4">6</text>
<text x="162.3" y="11.4">7</text>
<text x="185.4" y="11.4">8</text>
<text x="208.5" y="11.4">9</text>
<text x="231.1" y="11.4">10</text>
<text x="254.2" y="11.4">11</text>
<text x="13.6" y="16">I</text>
<text x="265.3" y="16">I</text>
<text x="37.8" y="21.9">+3.3V</text>
<text x="22.5" y="28.8">2</text>
<text x="22.5" y="25.4">1</text>
<text x="238.6" y="26.5">2</text>
<text x="238.6" y="24.2">1</text>
<text x="238.6" y="28.8">3</text>
<text x="240.8" y="25.4">VBUS</text>
<text x="240.9" y="27.7">D−</text>
<text x="13.3" y="33.3">H</text>
<text x="22.5" y="32.3">3</text>
<text x="22.5" y="35.8">4</text>
<text x="238.6" y="31.2">4</text>
<text x="238.6" y="33.5">5</text>
<text x="240.5" y="34.6">GND</text>
<text x="240.9" y="30">D+</text>
<text x="241.4" y="32.3">ID</text>
<text x="264.9" y="33.3">H</text>
<text x="59.7" y="36.9">+5V</text>
<text x="69.3" y="39.2">1</text>
<text x="84.6" y="39.2">5</text>
<text x="131.9" y="39.3">2</text>
<text x="131.9" y="37">1</text>
<text x="131.9" y="41.6">3</text>
<text x="134.6" y="39.9">CD/DAT3_CS</text>
<text x="134.6" y="37.6">DAT2_NC</text>
<text x="23.7" y="46.2">1</text>
<text x="37.8" y="42.7">+3.3V</text>
<text x="131.9" y="43.9">4</text>
<text x="131.9" y="46.2">5</text>
<text x="134.6" y="44.5">VDD</text>
<text x="134.6" y="42.2">CMD_DI</text>
<text x="134.6" y="46.8">CLK_SCLK</text>
<text x="226" y="42.7">+5V</text>
<text x="23.7" y="49.6">2</text>
<text x="76.2" y="49.1">2</text>
<text x="191.9" y="49.7">3</text>
<text x="13.2" y="56.4">G</text>
<text x="191.9" y="54.3">2</text>
<text x="191.9" y="58.9">1</text>
<text x="264.9" y="56.4">G</text>
<text x="224.8" y="73.9">+3.3V</text>
<text x="242.1" y="77.3">1</text>
<text x="13.3" y="79.5">F</text>
<text x="183.3" y="82">+3.3V</text>
<text x="242.1" y="80.8">2</text>
<text x="265" y="79.5">F</text>
<text x="127.9" y="87.7">+3.3V</text>
<text x="242.1" y="87.7">4</text>
<text x="242.1" y="84.3">3</text>
<text x="242.1" y="94.7">6</text>
<text x="242.1" y="91.2">5</text>
<text x="13.3" y="102.6">E</text>
<text x="119.8" y="102.7">+3.3V</text>
<text x="265" y="102.6">E</text>
<text x="38.7" y="112">2</text>
<text x="38.7" y="108.5">1</text>
<text x="38.7" y="118.9">4</text>
<text x="38.7" y="115.4">3</text>
<text x="13.3" y="125.7">D</text>
<text x="38.7" y="125.8">6</text>
<text x="38.7" y="122.4">5</text>
<text x="264.9" y="125.7">D</text>
<text x="38.7" y="129.3">7</text>
<text x="38.7" y="132.8">8</text>
<text x="38.7" y="136.2">9</text>
<text x="67.8" y="132.8">+5V</text>
<text x="38.7" y="139.7">10</text>
<text x="13.3" y="148.8">C</text>
<text x="264.9" y="148.8">C</text>
<text x="23.9" y="155.3">1</text>
<text x="127.5" y="152.4">+3.3V</text>
<text x="175.2" y="150.1">+3.3V</text>
<text x="23.9" y="159.9">2</text>
<text x="254.9" y="158.2">+3.3V</text>
<text x="23.9" y="164.5">3</text>
<text x="13.3" y="171.9">B</text>
<text x="23.9" y="169.1">4</text>
<text x="23.9" y="173.7">5</text>
<text x="265" y="171.9">B</text>
<text x="23.9" y="178.4">6</text>
<text x="23.9" y="183">7</text>
<text x="23.9" y="187.6">8</text>
<text x="89.5" y="186.7" transform="rotate(90 89.5 186.7)">3</text>
<text x="95.8" y="191.3" transform="rotate(90 95.8 191.3)">2</text>
<text x="109.1" y="186.7" transform="rotate(90 109.1 186.7)">3</text>
<text x="115.5" y="191.3" transform="rotate(90 115.5 191.3)">2</text>
<text x="127.6" y="186.7" transform="rotate(90 127.6 186.7)">3</text>
<text x="133.9" y="191.3" transform="rotate(90 133.9 191.3)">2</text>
<text x="147.2" y="186.7" transform="rotate(90 147.2 186.7)">3</text>
<text x="153.6" y="191.3" transform="rotate(90 153.6 191.3)">2</text>
<text x="13.3" y="195">A</text>
<text x="89.5" y="194.8" transform="rotate(90 89.5 194.8)">1</text>
<text x="109.1" y="194.8" transform="rotate(90 109.1 194.8)">1</text>
<text x="127.6" y="194.8" transform="rotate(90 127.6 194.8)">1</text>
<text x="147.2" y="194.8" transform="rotate(90 147.2 194.8)">1</text>
<text x="177.8" y="195.7">TITLE</text>
<text x="265" y="195">A</text>
<text x="177.8" y="199.1">FILE:</text>
<text x="177.8" y="202.6">PAGE</text>
<text x="197.4" y="202.6">OF</text>
<text x="218.2" y="199.1">REVISION:</text>
<text x="218.2" y="202.6">DRAWN BY:</text>
<text x="23.8" y="205.3">1</text>
<text x="46.9" y="205.3">2</text>
<text x="70" y="205.3">3</text>
<text x="93.1" y="205.3">4</text>
<text x="116.1" y="205.3">5</text>
<text x="139.2" y="205.3">6</text>
<text x="162.3" y="205.3">7</text>
<text x="185.4" y="205.3">8</text>
<text x="208.5" y="205.3">9</text>
<text x="231.1" y="205.3">10</text>
<text x="254.2" y="205.3">11</text>
</g>
<g font-size="1.3">
<text x="181.8" y="29.2">3</text>
<text x="181.9" y="24.6">1</text>
<text x="181.9" y="26.9">2</text>
<text x="184.1" y="29.4">GND</text>
<text x="184.2" y="24.8">IO1</text>
<text x="184.2" y="27.1">IO2</text>
<text x="189.9" y="24.8">VDD</text>
<text x="189.9" y="29.4">IO3</text>
<text x="194.5" y="24.6">5</text>
<text x="194.5" y="29.2">4</text>
<text x="233.8" y="52.3">1</text>
<text x="236.1" y="52.5">OUT</text>
<text x="241.9" y="52.5">IN</text>
<text x="246.5" y="52.3">5</text>
<text x="233.8" y="56.9">3</text>
<text x="233.8" y="54.6">2</text>
<text x="236.1" y="54.8">GND</text>
<text x="236.1" y="57.1">FAULT</text>
<text x="241.9" y="57.1">ENA</text>
<text x="246.5" y="56.9">4</text>
</g>
</svg>
